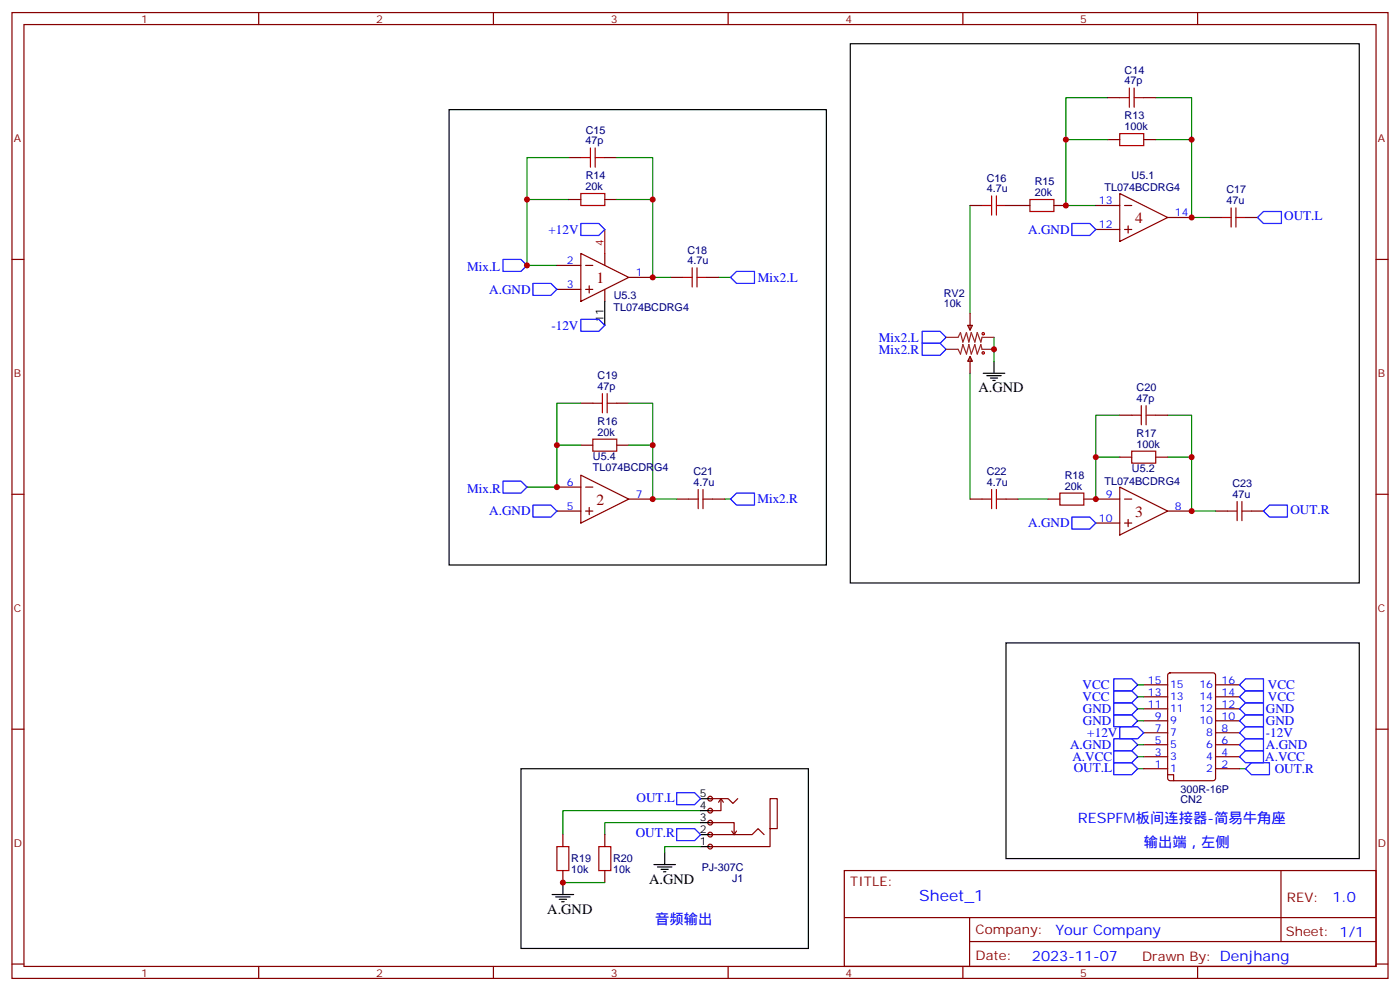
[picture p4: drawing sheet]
<svg xmlns="http://www.w3.org/2000/svg" width="412mm" height="292mm" viewBox="0 0 412 292" stroke-linecap="round" stroke-linejoin="round" font-family="sans-serif">
<g fill="none" stroke="#870000" stroke-width=".35">
<path d="M3.5 3.7h405.4v284.3h-405.4zM7.1 7.2h398.2v277.3h-398.2zM76.2 3.7v3.5M145.3 3.7v3.5M214.5 3.7v3.5M283.6 3.7v3.5M352.8 3.7v3.5M3.5 76.4h3.6M405.3 76.4h3.6M3.5 145.5h3.6M405.3 145.5h3.6M3.5 214.7h3.6"/>
<path d="M405.3 214.7h3.6M165.8 245.7v3.5M165.8 256.3v3.5M178.2 245.7v3.5M178.2 256.3v3.5M248.7 256.3h156.6v28.2h-156.6zM377.3 256.3v20.9M248.7 270.1h156.5M285.6 277.2h119.6M285.6 270.1v14.2M3.5 283.8h3.6M76.2 284.5v3.5"/>
<path d="M145.3 284.5v3.5M214.5 284.5v3.5M283.6 284.5v3.5M352.8 284.5v3.5M405.3 283.8h3.6"/>
</g>
<path d="M153.5 226.3h84.6v52.9h-84.6zM165.8 259.8v3.5M162.6 263.3h6.4M163.7 264.1h4.2M164.7 264.8h2.2M165.5 265.5h.7" fill="none" stroke="#000" stroke-width=".35"/>
<path d="M206.4 238.7h-40.6v7M206.4 242.2h-28.2v3.5" fill="none" stroke="#008700" stroke-width=".35"/>
<path d="M164 249.2h3.6v7.1h-3.6zM176.4 249.2h3.5v7.1h-3.5z" fill="none" stroke="#a10000" stroke-width=".35"/>
<g fill="#f0f0f0" stroke="#870000" stroke-width=".35">
<circle cx="209.2" cy="235.1" r=".71"/>
<circle cx="209.2" cy="238.7" r=".71"/>
<circle cx="209.2" cy="242.2" r=".71"/>
<circle cx="209.2" cy="245.7" r=".71"/>
<circle cx="209.2" cy="249.2" r=".71"/>
</g>
<g fill="none" stroke="#000" stroke-width=".35">
<path d="M250.5 12.9h149.9v158.7h-149.9zM132.3 32.3h111.1v134h-111.1zM178.2 88.7v7.1M289.6 109.9h6.4M290.7 110.6h4.2M291.7 111.3h2.2M292.5 112h.7M292.8 106.4v3.5M296.3 189.3h104.1v63.5h-104.1zM206.4 238.7h3.5M206.4 235.1h3.5M192.6 254.5h6.4"/>
<path d="M193.7 255.2h4.2M194.7 255.9h2.1M195.4 256.6h.7M195.8 251v3.5M206.4 249.2h3.5M206.4 245.7h3.5M206.4 242.2h3.5"/>
</g>
<g fill="none" stroke="#870000" stroke-width=".35">
<path d="M326.3 28.8h3.5M336.9 28.8h3.5M167.6 58.7h3.5M167.6 46.4h3.5M178.2 58.7h3.5M178.2 46.4h3.5M326.3 41.1h3.5M329.8 57l14.2 7-14.2 7.1zM336.9 41.1h3.5M164 78.1h7.1M171.1 74.6l14.1 7.1-14.1 7zM172.5 78.1h2.1"/>
<path d="M178.2 74.6v3.5M285.8 60.5h3.5M296.3 60.5h7.1M310.4 60.5h3.6M322.8 60.5h7M322.8 67.6h7M331.3 60.5h2.1M331.3 67.6h2.1M332.3 66.5v2.1M344 64h7M356.3 64h3.5M366.9 64h3.5"/>
<path d="M164 85.2h7.1M172.5 85.2h2.1M173.6 84.1v2.2M178.2 85.2v3.5M185.2 81.7h7.1M197.6 81.7h3.5M208.1 81.7h3.6M285 95.8h1.5l-.7 1.4zM285.8 92.3v4.9M171.1 118.7h3.5M181.7 118.7h3.5M285.8 105l.7 1.4h-1.5z"/>
<path d="M285.8 105v4.9M171.1 139.9l14.1 7-14.1 7.1zM171.1 131.1h3.5M181.7 131.1h3.5M329.8 122.2h3.6M329.8 134.6h3.6M340.4 122.2h3.6M340.4 134.6h3.6M164 150.5h7.1M164 143.4h7.1M172.5 150.5h2.1M172.5 143.4h2.1"/>
<path d="M173.6 149.4v2.1M185.2 146.9h7.1M199.3 146.9h3.5M209.9 146.9h3.5M285.8 146.9h3.5M296.3 146.9h3.6M308.7 146.9h3.5M319.3 146.9h10.5M322.8 154h7M329.8 143.4l14.2 7.1-14.2 7zM331.3 146.9h2.1M331.3 154h2.1"/>
<path d="M332.3 152.9v2.1M344 150.5h7M358.1 150.5h3.5M368.7 150.5h3.5M344.2 198.3l.5-.2h12.7l.6 .4 .1 30.6-.5 .7h-12.9l-.7-.4v-30.6zM336.9 219.3h7.1M336.9 215.7h7.1M336.9 212.2h7.1M336.9 208.7h7.1M336.9 205.1h7.1M336.9 201.6h7.1M358.1 219.3h7"/>
<path d="M358.1 215.7h7M358.1 212.2h7M358.1 208.7h7M358.1 205.1h7M358.1 201.6h7M209.2 235.1h5.3l1.4 1.4 1.4-1.4M212.4 235.1v3.6h-3.2M212.4 235.1l.7 1.1M212.4 235.1l-.7 1.1M336.9 226.3h7.1M336.9 222.8h7.1M344 228.1h1.7v1.7"/>
<path d="M358.1 226.3h7M358.1 222.8h7M209.2 245.7h12.3l1.8-1.8 1.8 1.8M209.2 242.2h7.1v3.5M215.5 244.7l.8 1M217 244.7l-.7 1M226.8 243.9v-8.8h2.2v8.8h-2.2v5.3h-17.6"/>
</g>
<g fill="none" stroke="#00f" stroke-width=".35">
<path d="M148.2 76.4h5.3l1.7 1.7-1.7 1.8h-5.3zM171.1 65.8h5.3l1.8 1.8-1.8 1.7h-5.3zM217 79.9h5.2v3.5h-5.2l-1.8-1.7zM315.7 65.8h5.3l1.8 1.8-1.8 1.7h-5.3zM370.4 64l1.8-1.7h5.3v3.5h-5.3zM157 83.4h5.3l1.7 1.8-1.7 1.8h-5.3zM171.1 94h5.3l1.8 1.8-1.8 1.7h-5.3zM271.6 97.5h5.3l1.8 1.8-1.8 1.8h-5.3zM271.6 101.1h5.3l1.8 1.7-1.8 1.8h-5.3zM148.2 141.6h5.3l1.7 1.8-1.7 1.8h-5.3zM157 148.7h5.3l1.7 1.8-1.7 1.7h-5.3zM217 145.2h5.2v3.5h-5.2l-1.8-1.8z"/>
<path d="M315.7 152.2h5.3l1.8 1.8-1.8 1.8h-5.3zM372.2 150.5l1.7-1.8h5.3v3.5h-5.3zM328.1 199.8h5.3l1.7 1.8-1.7 1.8h-5.3zM366.9 199.8h5.3v3.6h-5.3l-1.8-1.8zM328.1 203.4h5.3l1.7 1.7-1.7 1.8h-5.3zM328.1 217.5h5.3l1.7 1.8-1.7 1.7h-5.3zM328.1 210.4h5.3l1.7 1.8-1.7 1.8h-5.3zM328.1 206.9h5.3l1.7 1.8-1.7 1.7h-5.3zM329.8 214h5.3l1.8 1.7-1.8 1.8h-5.3zM365.1 212.2l1.8-1.8h5.3v3.6h-5.3zM366.9 203.4h5.3v3.5h-5.3l-1.8-1.8zM366.9 217.5h5.3v3.5h-5.3l-1.8-1.7z"/>
<path d="M366.9 206.9h5.3v3.5h-5.3l-1.8-1.7zM366.9 214h5.3v3.5h-5.3l-1.8-1.8zM199.3 233.4h5.3l1.8 1.7-1.8 1.8h-5.3zM328.1 221h5.3l1.7 1.8-1.7 1.7h-5.3zM328.1 224.5h5.3l1.7 1.8-1.7 1.8h-5.3zM365.1 222.8l1.8-1.8h5.3v3.5h-5.3zM366.9 226.3l1.8-1.8h5.2v3.6h-5.2zM199.3 243.9h5.3l1.8 1.8-1.8 1.8h-5.3z"/>
</g>
<g fill="none" stroke="#008700" stroke-width=".35">
<path d="M326.3 28.8h-12.3v12.3M340.4 28.8h10.6v12.3M167.6 58.7h-12.4v19.4h8.8M167.6 46.4h-12.4v12.3M181.7 58.7h10.6v23h5.3M181.7 46.4h10.6v12.3M326.3 41.1h-12.3v19.4h8.8M340.4 41.1h10.6v22.9h5.3M285.8 60.5v31.8M211.7 81.7h3.5M292.8 99.3v7.1M171.1 118.7h-7.1v24.7h-8.8"/>
<path d="M185.2 118.7h7.1v12.4M285.8 109.9v37M164 131.1h7.1M185.2 131.1h7.1v15.8h7M322.8 134.6h7M329.8 122.2h-7v24.7M344 122.2h7v12.4M344 134.6h7v15.9h7.1M213.4 146.9h1.8M299.9 146.9h8.8M335.1 219.3h1.8M335.1 212.2h1.8"/>
<path d="M335.1 208.7h1.8M335.1 205.1h1.8M335.1 201.6h1.8M335.1 226.3h1.8M335.1 222.8h1.8M365.1 226.3h1.8M165.8 259.8h12.4M206.4 249.2h-10.6v1.8"/>
</g>
<g fill="none" stroke="#a10000" stroke-width=".35">
<path d="M329.8 39.3h7.1v3.6h-7.1zM329.8 28.8h2.9M332.7 25.9v5.7M334.1 28.8h2.8M334.1 25.9v5.7M171.1 57h7.1v3.5h-7.1zM171.1 46.4h2.8M173.9 43.6v5.6M175.3 46.4h2.9M175.3 43.6v5.6M292.1 57.7v5.6M293.5 57.7v5.6"/>
<path d="M303.4 58.7h7v3.6h-7zM203.9 78.8v5.7M205.3 78.8v5.7M289.3 60.5h2.8M293.5 60.5h2.8M359.8 64h2.9M362.7 61.2v5.7M364.1 64h2.8M364.1 61.2v5.7M201.1 81.7h2.8M205.3 81.7h2.8M174.6 118.7h2.8"/>
<path d="M177.4 115.9v5.6M178.9 118.7h2.8M178.9 115.9v5.6M336.2 119.4v5.7M337.6 119.4v5.7M174.6 129.3h7.1v3.5h-7.1zM333.4 132.8h7v3.5h-7zM333.4 122.2h2.8M337.6 122.2h2.8M202.8 146.9h2.9M205.7 144.1v5.7M207.1 146.9h2.8"/>
<path d="M207.1 144.1v5.7M289.3 146.9h2.8M292.1 144.1v5.7M293.5 144.1v5.7M293.5 146.9h2.8M312.2 145.2h7.1v3.5h-7.1zM361.6 150.5h2.8M364.4 147.6v5.7M365.8 150.5h2.9M365.8 147.6v5.7"/>
<circle cx="289.6" cy="98.2" r=".35"/>
<circle cx="289.6" cy="103.9" r=".35"/>
</g>
<path d="M278.7 99.3h3.5l.7-1.4 .7 2.8 1.1-2.8 .7 2.8 .7-2.8 1.1 2.8 .7-2.8 1 2.8 .4-1.4h3.5M278.7 102.8h3.5l.7 1.4 .7-2.8 1.1 2.8 .7-2.8 .7 2.8 1.1-2.8 .7 2.8 1-2.8 .4 1.4h3.5" fill="none" stroke="#8c2424" stroke-width=".35"/>
<path d="M178.2 67.6v7" fill="none" stroke="#f00" stroke-width=".35"/>
<g fill="#c00">
<circle cx="165.8" cy="259.8" r=".88"/>
<circle cx="314" cy="60.5" r=".88"/>
<circle cx="322.8" cy="134.6" r=".88"/>
<circle cx="351" cy="134.6" r=".88"/>
<circle cx="351" cy="41.1" r=".88"/>
<circle cx="314" cy="41.1" r=".88"/>
<circle cx="292.8" cy="102.8" r=".88"/>
<circle cx="192.3" cy="131.1" r=".88"/>
<circle cx="155.2" cy="58.7" r=".88"/>
<circle cx="192.3" cy="58.7" r=".88"/>
<circle cx="155.2" cy="78.1" r=".88"/>
<circle cx="164" cy="131.1" r=".88"/>
<circle cx="192.3" cy="81.7" r=".88"/>
<circle cx="164" cy="143.4" r=".88"/>
<circle cx="192.3" cy="146.9" r=".88"/>
<circle cx="351" cy="64" r=".88"/>
<circle cx="351" cy="150.5" r=".88"/>
<circle cx="322.8" cy="146.9" r=".88"/>
</g>
<g font-size="4.6" fill="#800">
<text x="334.4" y="65.8">4</text>
<text x="175.7" y="83.4">1</text>
<text x="175.7" y="148.7">2</text>
<text x="334.4" y="152.2">3</text>
</g>
<text font-size="4.6" fill="#00f" x="270.8" y="265.3">Sheet_1</text>
<g font-size="4.2">
<text x="288.2" y="115.5">A.GND</text>
<text x="191.2" y="260.2">A.GND</text>
<text x="161.2" y="269">A.GND</text>
</g>
<g font-size="4.2" fill="#00f">
<text x="317.5" y="242.2">RESPFM板间连接器-简易牛角座</text>
<text x="336.9" y="249.2">输出端，左侧</text>
<text x="392.5" y="265.6">1.0</text>
<text x="193" y="272.2">音频输出</text>
<text x="310.9" y="275.1">Your Company</text>
<text x="304" y="282.9">2023-11-07</text>
</g>
<g font-size="3.9" fill="#00f">
<text x="378.3" y="64.9">OUT.L</text>
<text x="161.5" y="68.8">+12V</text>
<text x="302.9" y="68.8">A.GND</text>
<text x="137.6" y="79.9">Mix.L</text>
<text x="223.2" y="82.9">Mix2.L</text>
<text x="144.1" y="86.4">A.GND</text>
<text x="162.4" y="97">-12V</text>
<text x="258.9" y="100.5">Mix2.L</text>
<text x="258.8" y="104.1">Mix2.R</text>
<text x="137.6" y="145.2">Mix.R</text>
<text x="223.1" y="148.2">Mix2.R</text>
<text x="144.1" y="151.7">A.GND</text>
<text x="302.9" y="155.2">A.GND</text>
<text x="380.1" y="151.3">OUT.R</text>
<text x="318.9" y="202.9">VCC</text>
<text x="373.5" y="202.9">VCC</text>
<text x="318.9" y="206.4">VCC</text>
<text x="319" y="209.9">GND</text>
<text x="372.9" y="209.9">GND</text>
<text x="373.5" y="206.4">VCC</text>
<text x="319" y="213.4">GND</text>
<text x="372.9" y="213.4">GND</text>
<text x="315.2" y="220.5">A.GND</text>
<text x="320.3" y="217">+12V</text>
<text x="372.9" y="220.5">A.GND</text>
<text x="372.9" y="217">-12V</text>
<text x="315.9" y="224">A.VCC</text>
<text x="316.3" y="227.2">OUT.L</text>
<text x="372.7" y="224">A.VCC</text>
<text x="375.5" y="227.6">OUT.R</text>
<text x="187.5" y="236">OUT.L</text>
<text x="187.3" y="246.5">OUT.R</text>
</g>
<g font-size="3.9" fill="#800">
<text x="250.5" y="260.9">TITLE:</text>
<text x="379.1" y="265.6">REV:</text>
<text x="287.4" y="275.1">Company:</text>
<text x="378.7" y="275.7">Sheet: 1/1</text>
<text x="287.4" y="282.8">Date:</text>
<text x="336.4" y="282.8">Drawn By: Denjhang</text>
</g>
<g font-size="3.2" fill="#800">
<text x="41.6" y="6.7">1</text>
<text x="110.8" y="6.7">2</text>
<text x="179.9" y="6.7">3</text>
<text x="249.1" y="6.7">4</text>
<text x="318.2" y="6.7">5</text>
<text x="4.1" y="41.8">A</text>
<text x="405.9" y="41.8">A</text>
<text x="4.1" y="110.9">B</text>
<text x="405.9" y="110.9">B</text>
<text x="4.1" y="180.1">C</text>
<text x="405.9" y="180.1">C</text>
<text x="4.1" y="249.2">D</text>
<text x="405.9" y="249.2">D</text>
<text x="41.6" y="287.5">1</text>
<text x="110.8" y="287.5">2</text>
<text x="179.9" y="287.5">3</text>
<text x="249.1" y="287.5">4</text>
<text x="318.2" y="287.5">5</text>
</g>
<g font-size="3.2" fill="#000080">
<text x="331.3" y="21.7">C14</text>
<text x="331.3" y="24.9">47p</text>
<text x="331.3" y="35.1">R13</text>
<text x="172.5" y="39.3">C15</text>
<text x="331.3" y="38.3">100k</text>
<text x="172.5" y="42.5">47p</text>
<text x="172.5" y="52.7">R14</text>
<text x="290.7" y="53.5">C16</text>
<text x="333.3" y="52.6">U5.1</text>
<text x="172.5" y="55.9">20k</text>
<text x="290.7" y="56.6">4.7u</text>
<text x="304.8" y="57.7">20k</text>
<text x="304.8" y="54.5">R15</text>
<text x="325.4" y="56.3">TL074BCDRG4</text>
<text x="361.3" y="56.9">C17</text>
<text x="361.3" y="60.1">47u</text>
<text x="202.5" y="77.8">4.7u</text>
<text x="202.5" y="74.7">C18</text>
<text x="180.8" y="88.1">U5.3</text>
<text x="278" y="87.3">RV2</text>
<text x="180.7" y="91.6">TL074BCDRG4</text>
<text x="278" y="90.5">10k</text>
<text x="176.1" y="111.7">C19</text>
<text x="176" y="114.8">47p</text>
<text x="334.8" y="118.4">47p</text>
<text x="334.8" y="115.2">C20</text>
<text x="176.1" y="125.1">R16</text>
<text x="176" y="128.2">20k</text>
<text x="334.8" y="131.8">100k</text>
<text x="334.8" y="128.6">R17</text>
<text x="174.7" y="135.5">U5.4</text>
<text x="174.7" y="138.7">TL074BCDRG4</text>
<text x="204.3" y="143.1">4.7u</text>
<text x="204.3" y="139.9">C21</text>
<text x="290.7" y="143.1">4.7u</text>
<text x="290.7" y="139.9">C22</text>
<text x="313.6" y="140.9">R18</text>
<text x="325.4" y="142.8">TL074BCDRG4</text>
<text x="333.4" y="139">U5.2</text>
<text x="363" y="143.4">C23</text>
<text x="313.6" y="144.1">20k</text>
<text x="363" y="146.6">47u</text>
<text x="347.7" y="233.4">300R-16P</text>
<text x="347.7" y="236.5">CN2</text>
<text x="168.3" y="257.1">10k</text>
<text x="168.3" y="253.9">R19</text>
<text x="180.6" y="257.1">10k</text>
<text x="180.6" y="253.9">R20</text>
<text x="206.7" y="256.5">PJ-307C</text>
<text x="215.7" y="259.6">J1</text>
</g>
<g font-size="3.2" fill="#00f">
<text x="323.7" y="60.1">13</text>
<text x="346.1" y="63.7">14</text>
<text x="323.7" y="67.2">12</text>
<text x="167" y="77.8">2</text>
<text x="187.3" y="81.3">1</text>
<text x="167" y="84.8">3</text>
<text x="167" y="143.1">6</text>
<text x="187.3" y="146.6">7</text>
<text x="325.7" y="146.6">9</text>
<text x="167" y="150.1">5</text>
<text x="323.7" y="153.6">10</text>
<text x="346.1" y="150.1">8</text>
<text x="338.2" y="201.3">15</text>
<text x="344.7" y="202.7">15</text>
<text x="353.3" y="202.7">16</text>
<text x="359.8" y="201.3">16</text>
<text x="338.2" y="208.3">11</text>
<text x="338.2" y="204.8">13</text>
<text x="344.7" y="209.7">11</text>
<text x="344.7" y="206.2">13</text>
<text x="353.3" y="209.7">12</text>
<text x="353.3" y="206.2">14</text>
<text x="359.8" y="208.3">12</text>
<text x="359.8" y="204.8">14</text>
<text x="340.2" y="215.4">7</text>
<text x="340.2" y="211.8">9</text>
<text x="344.7" y="213.3">9</text>
<text x="353.3" y="213.3">10</text>
<text x="359.8" y="215.4">8</text>
<text x="359.8" y="211.8">10</text>
<text x="340.2" y="218.9">5</text>
<text x="344.7" y="220.3">5</text>
<text x="344.7" y="216.8">7</text>
<text x="355.3" y="220.3">6</text>
<text x="355.3" y="216.8">8</text>
<text x="359.8" y="218.9">6</text>
<text x="340.2" y="226">1</text>
<text x="340.2" y="222.4">3</text>
<text x="344.7" y="227.4">1</text>
<text x="344.7" y="223.8">3</text>
<text x="355.3" y="227.4">2</text>
<text x="355.3" y="223.8">4</text>
<text x="359.8" y="226">2</text>
<text x="359.8" y="222.4">4</text>
</g>
<text font-size="3.2" fill="#f00" x="177.8" y="72.5" transform="rotate(-90 177.8 72.5)">4</text>
<g font-size="3.2">
<text x="177.8" y="94.9" transform="rotate(-90 177.8 94.9)">11</text>
<text x="206.1" y="238.3">4</text>
<text x="206.1" y="234.8">5</text>
<text x="206.1" y="245.4">2</text>
<text x="206.1" y="241.8">3</text>
<text x="206.1" y="248.9">1</text>
</g>
</svg>
